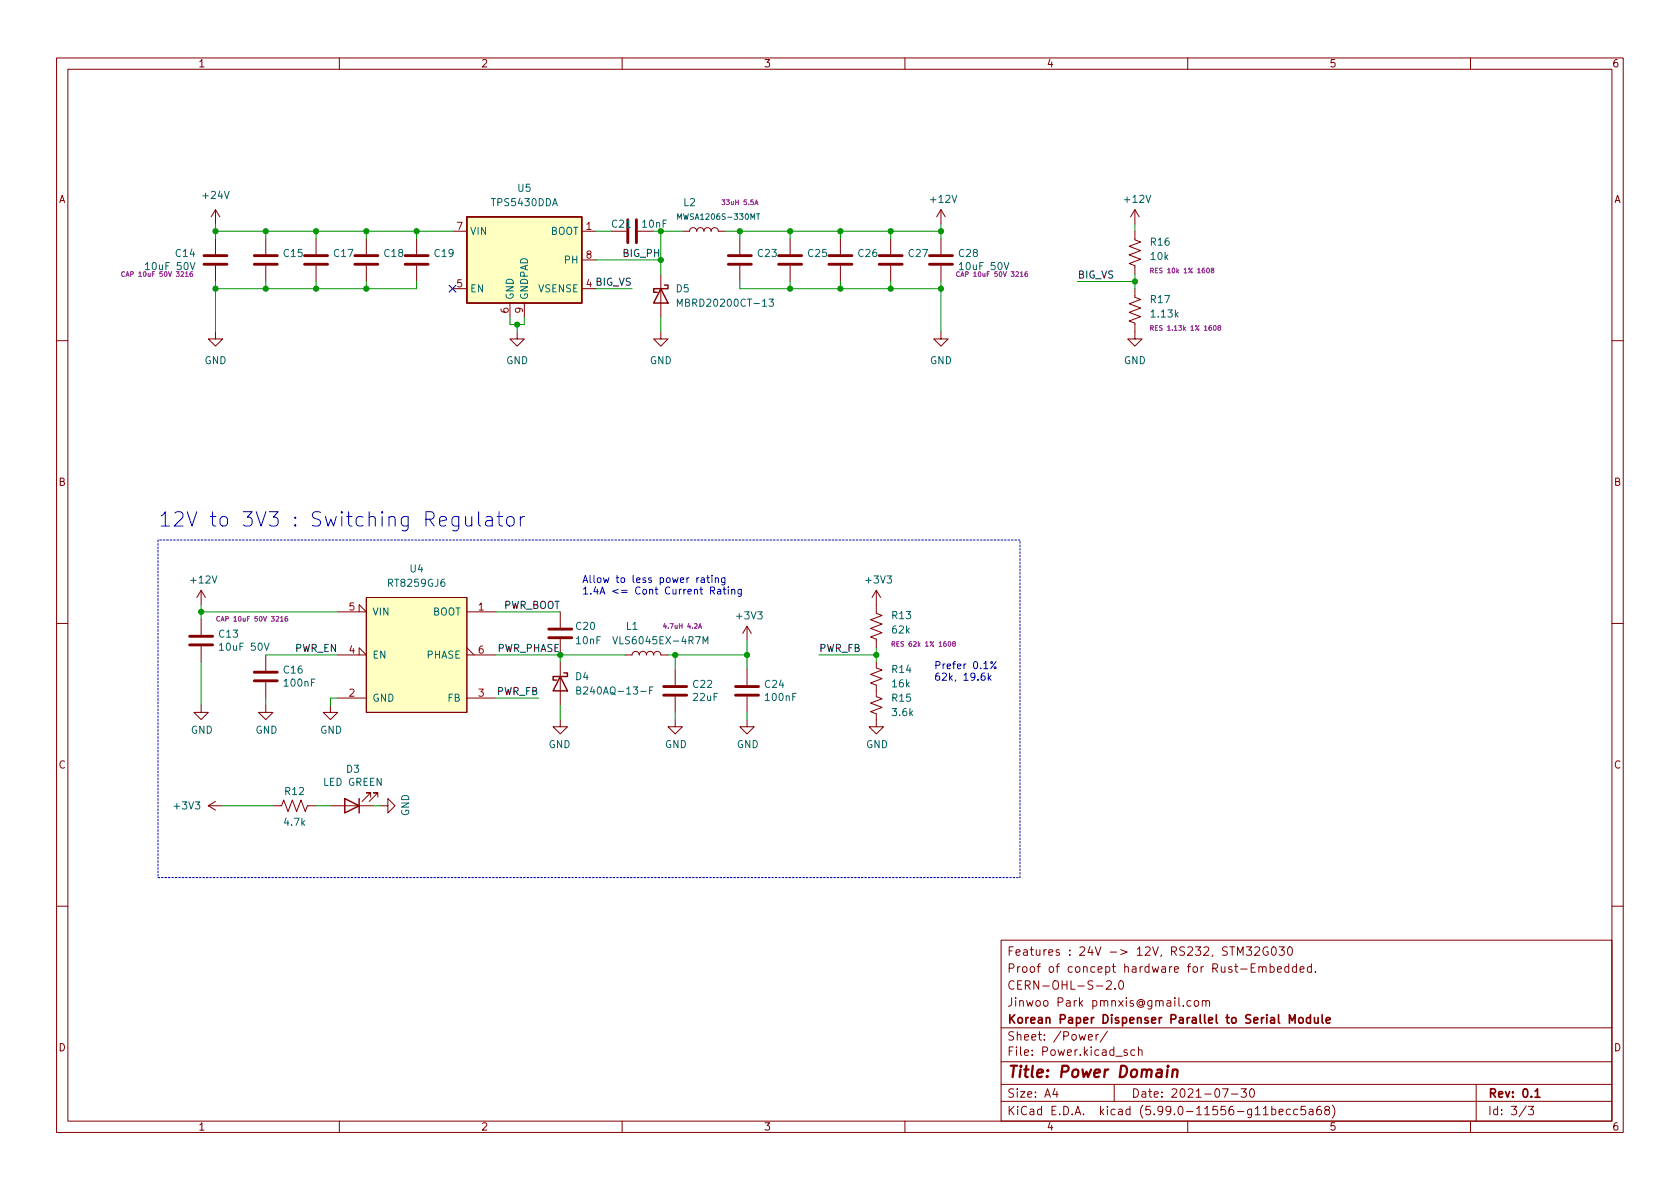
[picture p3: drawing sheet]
<svg xmlns="http://www.w3.org/2000/svg" width="297mm" height="210mm" viewBox="0 0 297 210" stroke-linecap="round" stroke-linejoin="round" font-family="sans-serif">
<g fill="none" stroke="#840000" stroke-width=".18">
<path d="M10 10.2h277v190.1h-277zM12 12.2h273v186.1h-273zM60 10.2v2M110 10.2v2M160 10.2v2M210 10.2v2M260 10.2v2M38.1 37.1v2.5M38.1 37.1l-.8 1.2M38.1 37.1l.8 1.2M166.4 37.1l-.8 1.2M166.4 37.1v2.5"/>
<path d="M166.4 37.1l.7 1.2M200.7 37.1v2.5M200.7 37.1l-.8 1.2M200.7 37.1l.7 1.2M38.1 58.7v1.2h1.3l-1.3 1.3-1.3-1.3h1.3M38.1 42.2v2.8M38.1 47v2.8M47 42.2v2.8M47 47v2.8M55.9 42.2v2.8M55.9 47v2.8M64.8 42.2v2.8"/>
<path d="M64.8 47v2.8M73.7 42.2v2.8M73.7 47v2.8M80 40.9h2.5M80 51h2.5M90.2 53.6v2.5M91.4 58.7v1.2h1.3l-1.3 1.3-1.2-1.3h1.2M92.7 53.6v2.5M102.9 40.9h2.5M102.9 51h2.5M102.9 46h2.5M112.8 40.9h2.8"/>
<path d="M116.8 58.7v1.2h1.3l-1.3 1.3-1.2-1.3h1.2M116.8 48.5v7.6M120.6 40.9h1.3a.64 .64 0 0 1 .7-.6 .64 .64 0 0 1 .6 .6 .64 .64 0 0 1 .6-.6 .64 .64 0 0 1 .7 .6 .64 .64 0 0 1 .6-.6 .64 .64 0 0 1 .6 .6 .64 .64 0 0 1 .7-.6 .64 .64 0 0 1 .6 .6h1.3M130.8 42.2v2.8M130.8 47v2.8M139.7 42.2v2.8M139.7 47v2.8M148.6 42.2v2.8M148.6 47v2.8M157.5 42.2v2.8M157.5 47v2.8M166.4 58.7v1.2h1.2l-1.2 1.3-1.3-1.3h1.3"/>
<path d="M166.4 42.2v2.8M166.4 47v2.8M200.7 40.9v1.5l1 .4-2.1 .8 2.1 .7-2.1 .8 2.1 .7-2.1 .8 1.1 .4v1.5M200.7 51v1.6l1 .4-2.1 .7 2.1 .8-2.1 .7 2.1 .8-2.1 .8 1.1 .3v2.8h1.2l-1.2 1.3-1.3-1.3h1.3M10 60.2h2M285 60.2h2M10 110.2h2M35.6 104.4l-.8 1.3M35.6 104.4v2.5M35.6 109.5v2.8M35.6 114.3v2.8M35.6 104.4l.7 1.3"/>
<path d="M47 115.8v2.8M59.7 115.8h5.1l-1.3-1.3v1.3M59.7 108.2h5.1l-1.3-1.3v1.3M64.8 105.7h17.7v20.3h-17.7zM82.5 115.8h5.1M82.5 108.2h5.1M82.5 114.5l1.3 1.3M99.1 108.2v2.8M99.1 113v2.8M99.1 117.1v7.6M110.5 115.8h1.3a.64 .64 0 0 1 .6-.6 .64 .64 0 0 1 .6 .6 .64 .64 0 0 1 .7-.6 .64 .64 0 0 1 .6 .6 .64 .64 0 0 1 .6-.6 .64 .64 0 0 1 .7 .6 .64 .64 0 0 1 .6-.6 .64 .64 0 0 1 .6 .6h1.3M119.4 118.4v2.8"/>
<path d="M132.1 110.7l-.8 1.3M132.1 110.7v2.6M132.1 118.4v2.8M132.1 110.7l.7 1.3M154.9 117.1v1l1.1 .4-2.1 .7 2.1 .8-2.1 .8 1 .4v2l1.1 .4-2.1 .7 2.1 .8-2.1 .8 1 .3v2.3h1.3l-1.3 1.3-1.2-1.3h1.2M154.9 104.4v4.1l1.1 .3-2.1 .8 2.1 .8-2.1 .7 2.1 .8-2.1 .7 1 .4v1.5M154.9 104.4l-.7 1.3M154.9 104.4l.8 1.3M285 110.2h2M35.6 124.7v1.3h1.2l-1.2 1.2-1.3-1.2h1.3M47 124.7v1.3h1.3l-1.3 1.2-1.3-1.2h1.3M47 120.6v2.8"/>
<path d="M58.4 124.7v1.3h1.3l-1.3 1.2-1.3-1.2h1.3M59.7 123.4h5.1M82.5 123.4h5.1M99.1 127.2v1.3h-1.3l1.3 1.3 1.2-1.3h-1.2M119.4 127.2v1.3h1.2l-1.2 1.3-1.3-1.3h1.3M119.4 123.2v2.8M132.1 127.2v1.3h1.2l-1.2 1.3-1.3-1.3h1.3M132.1 123.2v2.8M36.8 142.5h2.6M36.8 142.5l1.3 .8M38.1 141.7l-1.3 .8M48.3 142.5h1.5l.4-1 .7 2 .8-2 .8 2 .7-2 .8 2 .4-1h1.5"/>
<path d="M58.4 142.5h7.6M65.5 141v-.8h-.7h.7l-1.5 1.5M66.8 141v-.8h-.8h.8l-1.5 1.5M67.3 142.5h1.3v-1.3l1.2 1.3-1.2 1.3v-1.3M10 160.2h2M177 166.3h108v32h-108zM195.6 173.6l.6-.2 .2 .2 .1 .3-.9 1h.9M197.1 174.8v.1M197.9 173.6l.2-.2a.81 .81 0 0 1 .6 .7 .81 .81 0 0 1-.3 .8h-.1a.81 .81 0 0 1-.4-1.3zM209.2 177.8v.1M210.6 177l-.5-.1-.2 .3v.4l.1 .3h.6M211.3 177l.3-.1 .3 .3v.4l-.3 .3h-.3l-.2-.3v-.4z"/>
<path d="M212.6 177.1l.2-.2 .3 .1 .1 .9M212.6 176.9v1M213.2 177.1l.2-.2 .4 .1 .1 .9M218.8 168.9v-1.5l.5 1.1 .5-1.1v1.5M220.4 167.4h.9l-.5 .6 .4 .1v.7l-.2 .1h-.4l-.2-.1M221.9 167.6l.5-.2 .2 .2 .1 .3-.9 1h.9M222.6 171.1l.2-.2 .3 .1 .1 .9M222.6 170.9v1M223.2 171.1l.2-.2 .4 .1 .1 .9M224.1 167.5a.74 .74 0 0 0-.9 .5 .74 .74 0 0 0 .6 .9l.4-.1v-.5h-.3M224.6 171l.4-.1 .3 .3v.4l-.2 .3h-.5M224.6 170.4v1.5"/>
<path d="M224.9 167.6l.2-.2a.81 .81 0 0 1 .6 .7 .81 .81 0 0 1-.3 .8h-.1a.81 .81 0 0 1-.4-1.3zM225.9 171.4l.7-.1-.1-.3-.4-.1-.2 .2v.8h.6M226.1 167.4h1l-.5 .6 .4 .1v.7l-.2 .1h-.4l-.3-.1M227.8 167.6l.2-.2a.81 .81 0 0 1 .6 .7 .81 .81 0 0 1-.3 .8h-.2a.81 .81 0 0 1-.3-1.3zM227.9 171l-.5-.1-.3 .3v.4l.2 .3h.6M227.9 170.4v1.5M229.2 171l-.4-.1-.3 .3v.4l.1 .3h.6M229.2 170.4v1.5M229.9 171.4l.7-.1-.1-.3-.4-.1-.2 .2v.8h.6M231.9 171l-.5-.1-.3 .3v.4l.2 .3h.6M231.9 170.4v1.5M232.6 171.8v.1"/>
<path d="M285 160.2h2M60 198.3v2M110 198.3v2M160 198.3v2M177 194.8h108M177 191.8h108M177 187.8h108M177 181.8h108M186.5 192.5l-.4 1h1M186.9 193v1M192.4 183.4l.7-.1v-.3l-.5-.1-.2 .2 .1 .8h.6M193.8 182.9v1"/>
<path d="M194.2 182.9l-.3 .1-.1 .2M195.8 182.4l-1.3 1.9M197 191.8v3M199.3 185.7l-.4-.1-.2 .2 .1 .3 .5 .1v.4h-.6M200.6 185.7l-.4-.1-.3 .3v.4l.2 .3h.5M201.3 185.8l.2-.2 .4 .1v.9M201.3 185.1v1.5M210 198.3v2M216.1 192.5h1l-.6 1.5M217.7 193.5h1.2M219.4 192.5h1l-.5 .6 .4 .1v.7l-.2 .1h-.5l-.2-.1M221.1 192.7l.2-.2a.81 .81 0 0 1 .6 .7 .81 .81 0 0 1-.3 .8h-.2a.81 .81 0 0 1-.3-1.3z"/>
<path d="M224.9 196.2l.4-.1 .3 .3v.4l-.2 .3h-.5M224.9 195.6v1.5M226.1 196.6l.8-.1-.1-.3-.4-.1-.3 .2 .1 .8h.6M228.1 196.2l-.4-.1-.3 .3v.4l.2 .3h.5M229.4 196.2l-.4-.1-.3 .3v.4l.2 .3h.5M230.8 195.6h-.7l-.1 .7 .2-.1 .5 .1 .2 .2-.1 .5-.2 .1-.6-.1M231.5 196.2h.6v.9M232.1 196.5l-.5 .1a.29 .29 0 0 0-.2 .2 .29 .29 0 0 0 .2 .3h.5M233.5 195.6a.59 .59 0 0 0-.7 .7v.5l.1 .3h.5l.2-.1v-.5l-.1-.2-.4-.1-.3 .3M234.5 196.3l-.3-.3 .1-.2 .2-.2 .4 .1 .2 .2-.1 .2-.6 .2-.2 .3 .1 .4 .2 .1h.4l.2-.3v-.2l-.3-.3M235.6 195.4a1.72 1.72 0 0 1 0 2.3M260 198.3v2"/>
<path d="M261 191.8v6.5M269.9 195.6l-1.3 1.9M270.2 195.6h1l-.6 .6 .5 .1v.7l-.2 .1h-.5l-.2-.1"/>
</g>
<path d="M231.7 179.4v1.5M232.4 179.9l.1 1h.3l.3-.1M233.1 179.9v1M233.8 179.4v1.3l.2 .2M228 180.9v-1.5l.5 1.1 .5-1.1v1.5M229.7 180.1l.2-.2 .4 .2 .1 .5-.1 .3h-.4l-.2-.1zM231.7 180l-.4-.1-.3 .3v.4l.1 .3h.6M234.5 180.4l.7-.1-.1-.3-.4-.1-.2 .2 .1 .8h.5M271.4 193l.4-.5v1.5M271.4 194h.9" fill="none" stroke="#840000" stroke-width=".3"/>
<path d="M206.4 189.1l-.1 1.4M206.5 188.5l-.1 .1 .1 .1 .1-.1-.1-.1v.2M207.4 189.3a.49 .49 0 0 1 .8 .1l-.1 1.1M207.4 189.1l-.2 1.4" fill="none" stroke="#840000" stroke-width=".4"/>
<g fill="none" stroke="#840000" stroke-width=".51">
<path d="M111 38.9v4M112.5 38.9v4M36.1 46.7h4M36.1 45.2h4M45 46.7h4M45 45.2h4M53.8 46.7h4.1M53.8 45.2h4.1M62.7 46.7h4.1M62.7 45.2h4.1M71.6 46.7h4.1M71.6 45.2h4.1"/>
<path d="M128.8 46.7h4M128.8 45.2h4M137.7 46.7h4M137.7 45.2h4M146.6 46.7h4M146.6 45.2h4M155.4 46.7h4.1M155.4 45.2h4.1M164.3 46.7h4.1M164.3 45.2h4.1M33.5 114h4.1M33.5 112.5h4.1"/>
<path d="M45 118.9h4M97 112.8h4.1M97 111.2h4.1M45 120.4h4M117.3 122.9h4.1M117.3 121.4h4.1M130 122.9h4.1M130 121.4h4.1"/>
</g>
<g fill="none" stroke="#006464" stroke-width=".18">
<path d="M119.8 38.8v-1l.3 .7 .4-.7v1M133.8 37.8h.5M134 37.8v1M25.7 46.8l.4-.4v1.3M33.6 46.4l.4 1.3 .5-1.3M119.8 54.2v-1.3l.4 .9 .4-.9v1.3M136 52.9h.8l-.5 .5 .4 .1v.5l-.2 .2-.5-.2M169.6 46.8l.4-.4v1.3M169.6 47.7h.7M177.5 46.4l.5 1.3 .4-1.3M38.8 114.1l.4-.4v1.3M38.8 115h.7"/>
<path d="M46.7 113.7l.4 1.3 .5-1.3M108.3 112.6l.5 1.3 .4-1.3M124.3 113.9v-1.3l.4 .9 .5-.9v1.3M102 122.1l.5-.1 .1-.2v-.2l-.6-.1v1.2h.5l.1-.1 .1-.3-.3-.2M114.9 122.1h.4M115.5 121.5h-.6v1.2"/>
</g>
<g fill="none" stroke="#840084" stroke-width=".18">
<path d="M133.5 36.2l.2-.9 .3 .9M133.5 35.9h.4M22 48.1a.37 .37 0 0 0-.5 .4 .37 .37 0 0 0 .5 .3M34 48l-.4 .2v.5l.2 .2 .2-.1v-.4h-.2l-.2 .1M169.6 48.1a.37 .37 0 0 0-.5 .4 .37 .37 0 0 0 .5 .3M181.6 48l-.3 .2-.1 .5 .2 .2 .3-.1-.1-.4h-.2l-.2 .1M203.5 47.9l.4-.1v-.3l-.4-.1v.9M203.5 58h.4v-.3l-.4-.1v.8M203.7 47.9l.2 .4M203.7 58l.2 .4M214.3 47.8l-.1-.3h.3l.1 .2-.5 .2 .2 .4 .3-.2-.1-.3M215.5 57.9l-.1-.2 .3-.1 .1 .3-.5 .2 .2 .3 .3-.1-.1-.4"/>
<path d="M38.8 109.1a.37 .37 0 0 0-.5 .3 .37 .37 0 0 0 .5 .4M50.8 109l-.4 .2v.5l.2 .1h.2v-.4l-.2-.1-.2 .2M123.5 111.1l.3-.8 .3 .8M123.6 110.9h.4M157.7 113.9h.4l.1-.4h-.5v.8M157.9 113.9l.3 .4M168.6 113.8l-.1-.3h.3l.1 .2-.5 .3 .2 .3 .3-.2-.2-.3"/>
</g>
<g fill="#ffffc2" stroke="#ffffc2" stroke-width=".18">
<path d="M82.5 38.3h20.4v15.3h-20.4z"/>
<path d="M64.8 105.7h17.7v20.3h-17.7z"/>
</g>
<path d="M82.5 38.3h20.4v15.3h-20.4zM116.8 51l1.3 2.6h-2.5zM117.5 50.4h.6v.6h-2.5v.7h.6M99.1 119.6l1.2 2.6h-2.5zM99.7 119h.6v.6h-2.5v.7h.6M61 141.2l2.5 1.3-2.5 1.3zM63.5 141.2v2.6" fill="none" stroke="#840000" stroke-width=".25"/>
<g fill="none" stroke="#0000c2" stroke-width=".18">
<path d="M81.1 91.3v2.1a.69 .69 0 0 1-1.1 .4M81.1 91.5l-.7-.2-.5 .5v.7l.2 .4 .3 .1 .7-.1M82.3 91.3v1.4l.1 .2a.69 .69 0 0 0 1-.1M83.4 91.3v1.7M84.6 90.5v2.2l.4 .3M86 91.5l.2-.2 .7 .2 .1 .2v1.3M87 91.9l-.8 .2a.5 .5 0 0 0-.4 .4 .5 .5 0 0 0 .4 .5l.8-.1M87.9 91.3h1M88.3 90.5v2.2l.1 .2 .5 .1M89.7 91.6a.69 .69 0 0 1 .7-.3 .69 .69 0 0 1 .5 .5v.7a.69 .69 0 0 1-.7 .6 .69 .69 0 0 1-.6-.6v-.7zM92 91.3v1.7M92.7 91.3a.65 .65 0 0 0-.7 .5"/>
<path d="M123.6 102.2l-.4 .2M124 102.2h.5v.8M124.5 102.5h-.4l-.2 .2 .2 .3h.4M125 102.2h.4M125.1 101.7v1.1l.3 .2M125.6 104.5l.6-.1 .2-.2-.1-.3-.7-.1v1.3M125.9 101.7v.2M125.9 102.2v.8M125.9 104.5l.5 .6M126.5 102.3l.2-.1h.3v.8M126.5 102.2v.8M126.9 104.3h.5v.8"/>
<path d="M127.4 104.5l-.4 .1-.2 .2 .2 .3 .4-.1M127.9 104.2h.4M128 103.8v1.1l.3 .2M128.2 102.2v1l-.3 .2h-.3M128.2 102.2h-.4l-.2 .2 .1 .6h.5M128.8 103.8v.1M128.8 104.2v.9M129.4 104.3l.2-.1 .3 .1v.8M129.4 104.2v.9M131.1 104.2v1l-.3 .3-.3-.1M131.1 104.3l-.4-.1-.2 .3 .1 .5h.5M174.1 119l-.4 .1a.86 .86 0 0 0 0 1.2l.4-.1 .1-.4-.3-.3h-.2l-.2 .3"/>
<path d="M174.7 119v1.3M174.9 119.8l.3 .5M175.2 119.5l-.5 .4M176.1 117l-.9 1.3"/>
<circle cx="175.3" cy="117.2" r=".18"/>
<circle cx="175.9" cy="118.1" r=".18"/>
</g>
<path d="M27.9 95.5v59.7M180.3 95.5h-152.4M27.9 155.2h152.4M180.3 155.2v-59.7" fill="none" stroke="#0000c2" stroke-width=".18" stroke-dasharray=".3 .3"/>
<g fill="none" stroke="#009600" stroke-width=".18">
<path d="M38.1 39.6v2.6M166.4 39.6v2.6M200.7 39.6v1.3M38.1 49.8v8.9M38.1 40.9h41.9M47 40.9v1.3M47 49.8v1.2M55.9 40.9v1.3M55.9 49.8v1.2M64.8 40.9v1.3M64.8 49.8v1.2M73.7 49.8v1.2h-35.6"/>
<path d="M73.7 40.9v1.3M90.2 56.1v1.3h2.5v-1.3M91.4 57.4v1.3M105.4 51h6.4M105.4 40.9h2.5M105.4 46h11.4M116.8 56.1v2.6M120.6 40.9h-3.8v7.6M128.3 40.9h38.1M130.8 49.8v1.2h35.6M130.8 40.9v1.3M139.7 40.9v1.3"/>
<path d="M139.7 49.8v1.2M148.6 40.9v1.3M148.6 49.8v1.2M157.5 40.9v1.3M157.5 49.8v1.2M166.4 49.8v8.9M190.5 49.8h10.2M200.7 48.5v2.5M35.6 106.9v2.6M35.6 117.1v7.6M35.6 108.2h24.1M47 115.8h12.7"/>
<path d="M87.6 115.8h22.9M87.6 108.2h11.5M99.1 115.8v1.3M118.1 115.8h14M119.4 115.8v2.6M132.1 113.3v5.1M144.8 115.8h10.1M154.9 114.5v2.6M47 123.4v1.3M59.7 123.4h-1.3v1.3M87.6 123.4h7.6M99.1 124.7v2.5"/>
<path d="M119.4 126v1.2M132.1 126v1.2M39.4 142.5h8.9M55.9 142.5h2.5M66 142.5h1.3"/>
</g>
<path d="M79.4 50.4l1.2 1.3M80.6 50.4l-1.2 1.3" fill="none" stroke="#000084" stroke-width=".18"/>
<g fill="#009600" stroke="#009600" stroke-width=".18">
<circle cx="73.7" cy="40.9" r=".46"/>
<circle cx="91.4" cy="57.4" r=".46"/>
<circle cx="64.8" cy="40.9" r=".46"/>
<circle cx="64.8" cy="51" r=".46"/>
<circle cx="116.8" cy="40.9" r=".46"/>
<circle cx="116.8" cy="46" r=".46"/>
<circle cx="130.8" cy="40.9" r=".46"/>
<circle cx="38.1" cy="51" r=".46"/>
<circle cx="47" cy="51" r=".46"/>
<circle cx="55.9" cy="51" r=".46"/>
<circle cx="47" cy="40.9" r=".46"/>
<circle cx="55.9" cy="40.9" r=".46"/>
<circle cx="38.1" cy="40.9" r=".46"/>
<circle cx="99.1" cy="115.8" r=".46"/>
<circle cx="119.4" cy="115.8" r=".46"/>
<circle cx="132.1" cy="115.8" r=".46"/>
<circle cx="139.7" cy="40.9" r=".46"/>
<circle cx="148.6" cy="40.9" r=".46"/>
<circle cx="139.7" cy="51" r=".46"/>
<circle cx="148.6" cy="51" r=".46"/>
<circle cx="154.9" cy="115.8" r=".46"/>
<circle cx="157.5" cy="51" r=".46"/>
<circle cx="157.5" cy="40.9" r=".46"/>
<circle cx="166.4" cy="40.9" r=".46"/>
<circle cx="166.4" cy="51" r=".46"/>
<circle cx="200.7" cy="49.8" r=".46"/>
<circle cx="35.6" cy="108.2" r=".46"/>
</g>
<text font-size="3.5" fill="#0000c2" x="27.9" y="93.1">12V to 3V3 : Switching Regulator</text>
<text font-size="2.8" fill="#840000" x="178" y="190.6">Title: Power Domain</text>
<g font-size="2.1" fill="#840000">
<text x="178" y="169">Features : 24V -&gt; 12V, RS232, STM32G030</text>
<text x="178" y="172">Proof of concept hardware for Rust-Embedded.</text>
<text x="178" y="175">CERN-OHL-S-2.0</text>
<text x="178" y="178">Jinwoo Park pmnxis@gmail.com</text>
<text x="178" y="184">Sheet: /Power/</text>
<text x="178" y="181">Korean Paper Dispenser Parallel to Serial Module</text>
<text x="178" y="186.7">File: Power.kicad_sch</text>
<text x="178" y="197.2">KiCad E.D.A. kicad (5.99.0-11556-g11becc5a68)</text>
<text x="178" y="194.1">Size: A4</text>
<text x="200" y="194.1">Date: 2021-07-30</text>
<text x="263" y="194.1">Rev: 0.1</text>
<text x="263" y="197.2">Id: 3/3</text>
</g>
<g font-size="1.8" fill="#840000">
<text x="35" y="11.9">1</text>
<text x="85" y="11.9">2</text>
<text x="135" y="11.9">3</text>
<text x="185" y="11.9">4</text>
<text x="235" y="11.9">5</text>
<text x="285" y="11.9">6</text>
<text x="10.3" y="35.9">A</text>
<text x="285.3" y="35.9">A</text>
<text x="10.3" y="85.9">B</text>
<text x="285.3" y="85.9">B</text>
<text x="10.3" y="135.9">C</text>
<text x="285.3" y="135.9">C</text>
<text x="10.3" y="185.9">D</text>
<text x="285.3" y="185.9">D</text>
<text x="35" y="199.9">1</text>
<text x="85" y="199.9">2</text>
<text x="135" y="199.9">3</text>
<text x="185" y="199.9">4</text>
<text x="235" y="199.9">5</text>
<text x="285" y="199.9">6</text>
</g>
<g font-size="1.8" fill="#006464">
<text x="36" y="35.2">+24V</text>
<text x="91.6" y="33.9">U5</text>
<text x="164.7" y="35.9">+12V</text>
<text x="199" y="35.9">+12V</text>
<text x="83.1" y="41.5">VIN</text>
<text x="87.1" y="36.4">TPS5430DDA</text>
<text x="97.3" y="41.5">BOOT</text>
<text x="108.3" y="40.3">C21</text>
<text x="120.9" y="36.4">L2</text>
<text x="26.1" y="47.7">10uF 50V</text>
<text x="31.1" y="45.4">C14</text>
<text x="50.2" y="45.4">C15</text>
<text x="59.1" y="45.4">C17</text>
<text x="68" y="45.4">C18</text>
<text x="76.9" y="45.4">C19</text>
<text x="99.9" y="46.6">PH</text>
<text x="134" y="45.4">C23</text>
<text x="142.9" y="45.4">C25</text>
<text x="151.8" y="45.4">C26</text>
<text x="160.7" y="45.4">C27</text>
<text x="169.6" y="45.4">C28</text>
<text x="170.1" y="47.7">10uF 50V</text>
<text x="203.5" y="43.4">R16</text>
<text x="203.5" y="46">10k</text>
<text x="83.1" y="51.7">EN</text>
<text x="90.8" y="53.1" transform="rotate(-90 90.8 53.1)">GND</text>
<text x="93.3" y="53.1" transform="rotate(-90 93.3 53.1)">GNDPAD</text>
<text x="95.2" y="51.7">VSENSE</text>
<text x="119.6" y="51.7">D5</text>
<text x="203.5" y="53.6">R17</text>
<text x="120.7" y="54.2">MBRD20200CT-13</text>
<text x="203.7" y="56.1">1.13k</text>
<text x="36.1" y="64.4">GND</text>
<text x="89.5" y="64.4">GND</text>
<text x="114.9" y="64.4">GND</text>
<text x="164.4" y="64.4">GND</text>
<text x="198.7" y="64.4">GND</text>
<text x="72.5" y="101.2">U4</text>
<text x="33.9" y="103.2">+12V</text>
<text x="68.8" y="103.8">RT8259GJ6</text>
<text x="153.2" y="103.2">+3V3</text>
<text x="38.8" y="112.7">C13</text>
<text x="65.8" y="108.8">VIN</text>
<text x="76.4" y="108.8">BOOT</text>
<text x="101.9" y="111.4">C20</text>
<text x="101.9" y="113.9">10nF</text>
<text x="109.3" y="113.9">VLS6045EX-4R7M</text>
<text x="110.7" y="111.4">L1</text>
<text x="130.4" y="109.5">+3V3</text>
<text x="157.8" y="109.5">R13</text>
<text x="157.8" y="112">62k</text>
<text x="39.2" y="115.1">10uF 50V</text>
<text x="50.2" y="119.1">C16</text>
<text x="65.8" y="116.5">EN</text>
<text x="75.4" y="116.5">PHASE</text>
<text x="157.8" y="119">R14</text>
<text x="50.4" y="121.4">100nF</text>
<text x="65.8" y="124.1">GND</text>
<text x="79.2" y="124.1">FB</text>
<text x="101.8" y="120.3">D4</text>
<text x="103.1" y="122.8">B240AQ-13-F</text>
<text x="122.6" y="121.6">C22</text>
<text x="122.6" y="123.9">22uF</text>
<text x="135.3" y="121.6">C24</text>
<text x="135.5" y="123.9">100nF</text>
<text x="157.8" y="124.1">R15</text>
<text x="157.8" y="121.5">16k</text>
<text x="33.7" y="129.7">GND</text>
<text x="45.2" y="129.7">GND</text>
<text x="56.6" y="129.7">GND</text>
<text x="157.9" y="126.6">3.6k</text>
<text x="61.3" y="136.6">D3</text>
<text x="97" y="132.3">GND</text>
<text x="117.5" y="132.3">GND</text>
<text x="130.2" y="132.3">GND</text>
<text x="153.1" y="132.3">GND</text>
<text x="30.9" y="143.1">+3V3</text>
<text x="50.4" y="140.6">R12</text>
<text x="57.2" y="139">LED GREEN</text>
<text x="50.3" y="146">4.7k</text>
<text x="72.3" y="144.3" transform="rotate(-90 72.3 144.3)">GND</text>
</g>
<g font-size="1.8" fill="#a90000">
<text x="80.8" y="40.6">7</text>
<text x="103.6" y="40.6">1</text>
<text x="103.6" y="45.7">8</text>
<text x="80.8" y="50.8">5</text>
<text x="89.9" y="55.4" transform="rotate(-90 89.9 55.4)">6</text>
<text x="92.5" y="55.4" transform="rotate(-90 92.5 55.4)">9</text>
<text x="61.7" y="107.9">5</text>
<text x="84.6" y="107.9">1</text>
<text x="61.7" y="115.6">4</text>
<text x="84.6" y="115.6">6</text>
<text x="61.7" y="123.2">2</text>
<text x="84.6" y="123.2">3</text>
</g>
<text font-size="1.8" fill="#009600" x="113.6" y="40.3">10nF</text>
<g font-size="1.8" fill="#0f0f0f">
<text x="110.3" y="45.4">BIG_PH</text>
<text x="103.6" y="50.8">4 BIG_VS</text>
<text x="190.5" y="49.2">BIG_VS</text>
<text x="88.8" y="107.7">PWR_BOOT</text>
<text x="52.1" y="115.3">PWR_EN</text>
<text x="87.9" y="115.3">PWR_PHASE</text>
<text x="144.8" y="115.3">PWR_FB</text>
<text x="87.8" y="122.9">PWR_FB</text>
</g>
<g font-size="1.8" fill="#0000c2">
<text x="102.9" y="103.1">Allow to less power rating</text>
<text x="102.9" y="105.1">1.4A &lt;= Cont Current Rating</text>
<text x="165.1" y="118.3">Prefer 0.1%</text>
<text x="165.1" y="120.4">62k, 19.6k</text>
</g>
<text font-size="1.4" fill="#006464" x="120.4" y="38.8">MWSA1206S-330MT</text>
<g font-size="1.2" fill="#840084">
<text x="128" y="36.2">33uH 5.5A</text>
<text x="22.4" y="48.9">CAP 10uF 50V 3216</text>
<text x="170" y="48.9">CAP 10uF 50V 3216</text>
<text x="204.2" y="48.3">RES 10k 1% 1608</text>
<text x="204.3" y="58.5">RES 1.13k 1% 1608</text>
<text x="39.2" y="109.9">CAP 10uF 50V 3216</text>
<text x="117.7" y="111.2">4.7uH 4.2A</text>
<text x="158.5" y="114.3">RES 62k 1% 1608</text>
</g>
</svg>
